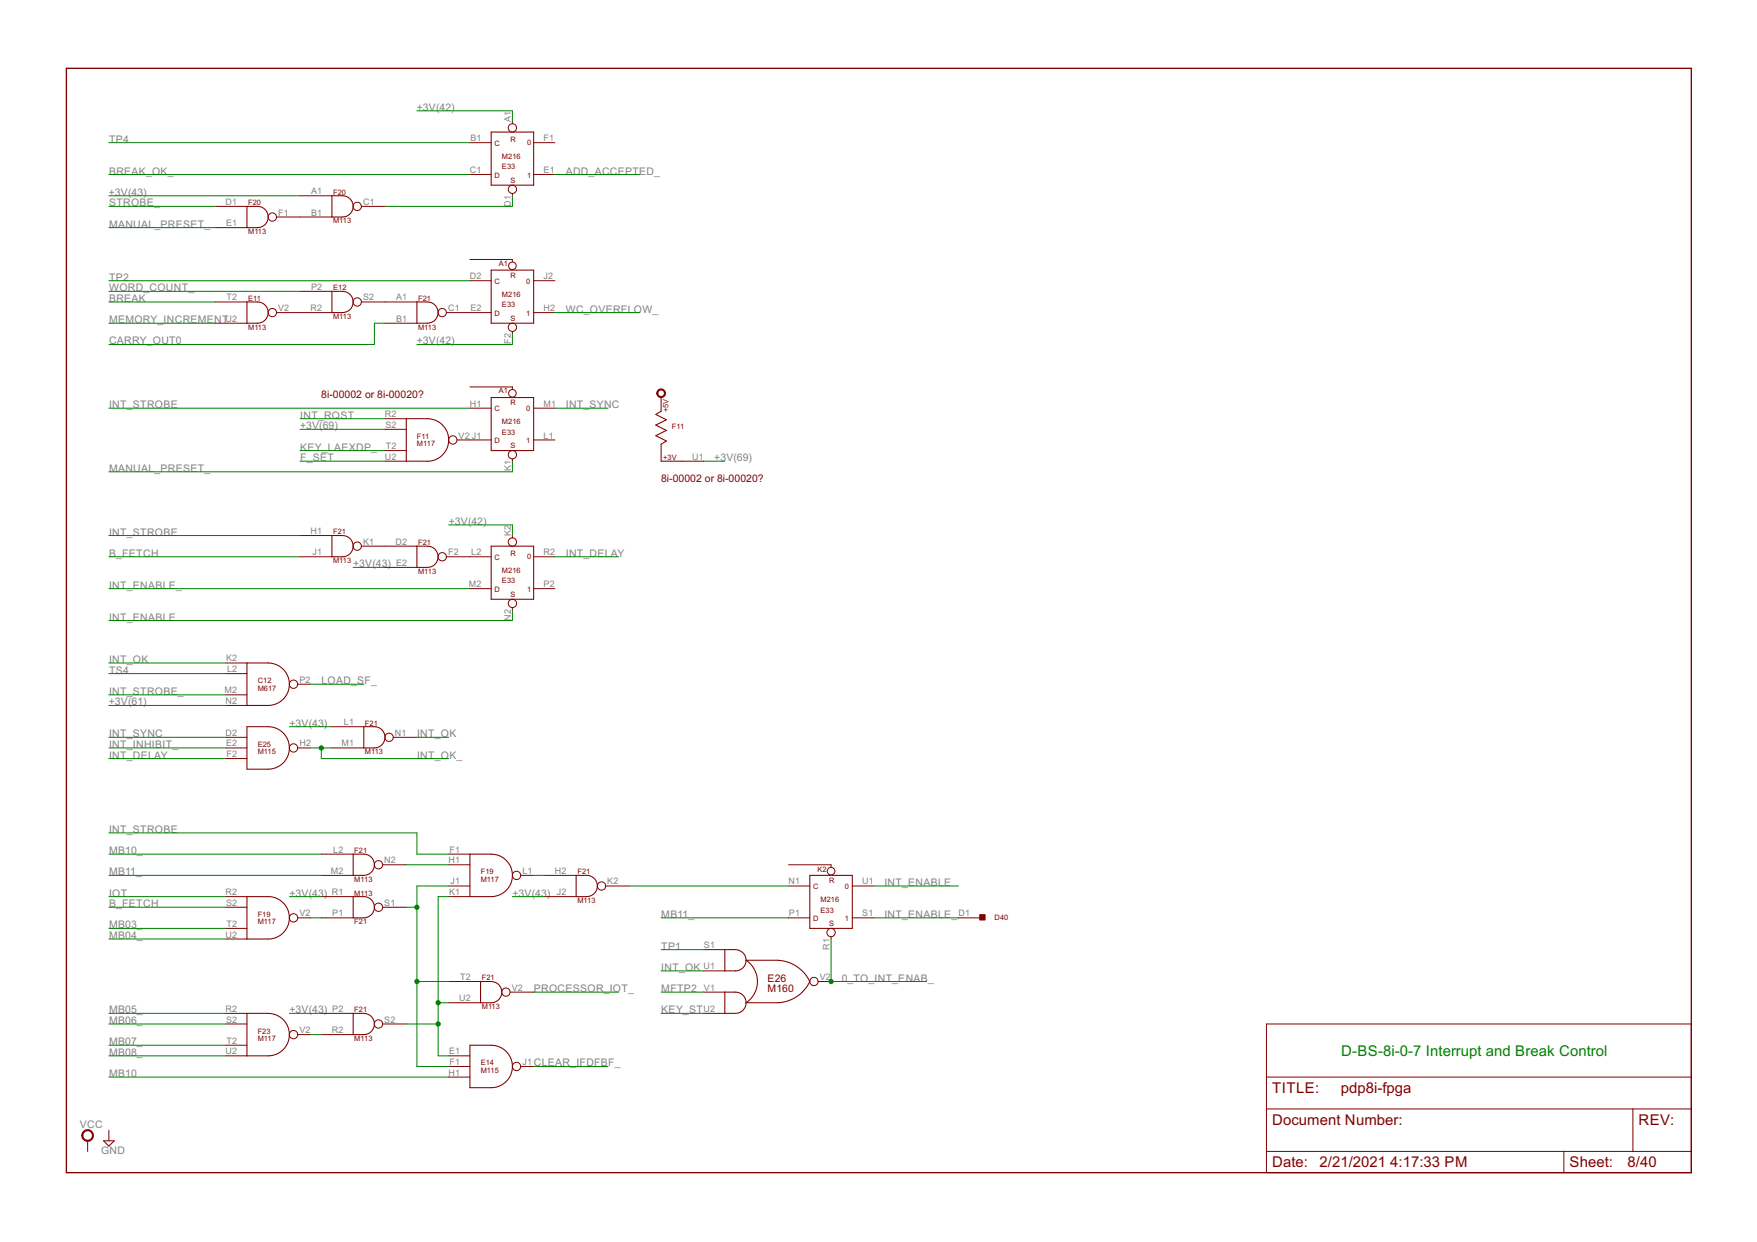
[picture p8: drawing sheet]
<svg xmlns="http://www.w3.org/2000/svg" width="420mm" height="297mm" viewBox="0 0 420 297" stroke-linecap="round" stroke-linejoin="round" font-family="sans-serif">
<path d="M15.9 16.3h388.6v264.2h-388.6z" fill="none" stroke="#800000" stroke-width=".32"/>
<g fill="none" stroke="#800000" stroke-width=".24">
<path d="M112.4 34.1h5.1M122.5 29v.6M127.6 34.1h5.1M51.4 49.4h7.7M51.4 54.4h7.7M66.1 51.9h13.3M71.8 46.8h7.6M86.4 49.4h5.7M112.4 41.7h5.1M122.5 46.3v.5M127.6 41.7h5.1M51.4 72.2h7.7"/>
<path d="M51.4 77.3h7.7M66.1 74.8h13.3M71.8 69.7h7.6M86.4 72.2h13.3M92.1 77.3h7.6M106.7 74.8h10.8M112.4 62.1h10.1v.5M112.4 67.1h5.1M122.5 79.3v.5M127.6 74.8h5.1M127.6 67.1h5.1M112.4 92.5h10.1v.5"/>
<path d="M112.4 97.6h5.1M127.6 97.6h5.1M92.1 100.1h5.1M92.1 102.7h5.1M92.1 107.8h5.1M92.1 110.3h5.1M109.3 105.2h8.2M122.5 109.7v.6M127.6 105.2h5.1M163.2 110.3h5.1M71.8 133.2h7.6M71.8 128.1h7.6"/>
<path d="M86.4 130.6h13.3M92.1 135.7h7.6M106.7 133.2h10.8M122.5 128.1v.6M127.6 133.2h5.1M54 158.6h5.1M112.4 140.8h5.1M122.5 145.3v.6M127.6 140.8h5.1M54 176.3h5.1M54 178.9h5.1M54 161.1h5.1"/>
<path d="M54 166.2h5.1M54 168.7h5.1M71.2 178.9h3.1M71.2 163.6h3.1M79.4 173.8h7.6M79.4 178.9h7.6M94 176.3h5.7M54 181.4h5.1M54 214.4h5.1M54 217h5.1M71.2 219.5h3.1M76.8 219.5h7.7"/>
<path d="M76.8 209.4h7.7M76.8 214.4h7.7M76.8 204.3h7.7M91.5 206.8h5.7M91.5 217h5.7M107.3 206.8h5.1M107.3 211.9h5.1M107.3 214.4h5.1M107.3 204.3h5.1M124.5 209.4h3.1M130.2 209.4h7.6M130.2 214.4h7.6"/>
<path d="M144.8 211.9h5.7M188.6 206.8h10.1v.5M188.6 219.5h5.1M188.6 211.9h5.1M203.8 219.5h5.1M203.8 211.9h5.1M229.2 219.5h5.1M54 222h5.1M54 224.6h5.1M107.3 234.7h7.6M107.3 239.8h7.6M122 237.3h5.6"/>
<path d="M168.3 237.3h5M168.3 227.1h5M168.3 232.2h5M195.6 234.7h3.1M198.7 224v.6M54 244.9h5.1M54 242.4h5.1M54 250h5.1M54 252.5h5.1M71.2 247.4h3.1M76.8 242.4h7.7M76.8 247.4h7.7"/>
<path d="M91.5 244.9h5.7M107.3 257.6h5.1M107.3 252.5h5.1M107.3 255.1h5.1M124.5 255.1h3.1M168.3 242.4h5M302.9 244.9h101.6v35.6h-101.6zM302.9 257.6h101.6M21 272.8v2.6M26 270.3v2.5M302.9 265.2h101.6M302.9 275.4h101.6"/>
<path d="M374 275.4v5.1M390.5 265.2v10.2"/>
<circle cx="122.5" cy="30.6" r=".99"/>
<circle cx="65.1" cy="51.9" r=".99"/>
<circle cx="85.4" cy="49.4" r=".99"/>
<circle cx="122.5" cy="45.3" r=".99"/>
<circle cx="65.1" cy="74.8" r=".99"/>
<circle cx="85.4" cy="72.2" r=".99"/>
<circle cx="105.7" cy="74.8" r=".99"/>
<circle cx="122.5" cy="78.3" r=".99"/>
<circle cx="122.5" cy="63.6" r=".91"/>
<circle cx="122.5" cy="94.1" r=".91"/>
<circle cx="108.3" cy="105.2" r=".99"/>
<circle cx="122.5" cy="108.8" r=".99"/>
<circle cx="85.4" cy="130.6" r=".99"/>
<circle cx="105.7" cy="133.2" r=".99"/>
<circle cx="122.5" cy="129.6" r=".99"/>
<circle cx="122.5" cy="144.3" r=".99"/>
<circle cx="70.2" cy="163.6" r=".99"/>
<circle cx="70.2" cy="178.9" r=".99"/>
<circle cx="93" cy="176.3" r=".99"/>
<circle cx="70.2" cy="219.5" r=".99"/>
<circle cx="90.5" cy="206.8" r=".99"/>
<circle cx="90.5" cy="217" r=".99"/>
<circle cx="123.5" cy="209.4" r=".99"/>
<circle cx="143.8" cy="211.9" r=".99"/>
<circle cx="198.7" cy="208.3" r=".91"/>
<circle cx="121" cy="237.3" r=".99"/>
<circle cx="194.6" cy="234.7" r=".99"/>
<circle cx="198.7" cy="223" r=".99"/>
<circle cx="70.2" cy="247.4" r=".99"/>
<circle cx="90.5" cy="244.9" r=".99"/>
<circle cx="123.5" cy="255.1" r=".99"/>
</g>
<g fill="none" stroke="#800000" stroke-width=".25">
<path d="M117.5 31.6h10.1v12.7h-10.1zM59.1 49.4h2.5a2.54 2.54 0 0 1 2.5 2.5 2.54 2.54 0 0 1-2.5 2.5h-2.5zM79.4 46.8h2.5a2.54 2.54 0 0 1 2.6 2.6 2.54 2.54 0 0 1-2.6 2.5h-2.5zM59.1 72.2h2.5a2.54 2.54 0 0 1 2.5 2.6 2.54 2.54 0 0 1-2.5 2.5h-2.5zM79.4 69.7h2.5a2.54 2.54 0 0 1 2.6 2.5 2.54 2.54 0 0 1-2.6 2.6h-2.5zM99.7 72.2h2.5a2.54 2.54 0 0 1 2.6 2.6 2.54 2.54 0 0 1-2.6 2.5h-2.5zM117.5 64.6h10.1v12.7h-10.1zM117.5 95.1h10.1v12.7h-10.1zM158.1 95.1v3.3l-1.3 .7 2.6 1.3-2.6 1.3 2.6 1.2-2.6 1.3 2.6 1.3-1.3 .7v4.1h5.1M97.2 100.1h5a5.1 5.1 0 0 1 5.1 5.1 5.1 5.1 0 0 1-5.1 5.1h-5zM79.4 128.1h2.5a2.54 2.54 0 0 1 2.6 2.5 2.54 2.54 0 0 1-2.6 2.6h-2.5zM99.7 130.6h2.5a2.54 2.54 0 0 1 2.6 2.6 2.54 2.54 0 0 1-2.6 2.5h-2.5z"/>
<path d="M117.5 130.6h10.1v12.7h-10.1zM59.1 158.6h5a5.1 5.1 0 0 1 5.1 5 5.1 5.1 0 0 1-5.1 5.1h-5zM59.1 173.8h5a5.1 5.1 0 0 1 5.1 5.1 5.1 5.1 0 0 1-5.1 5.1h-5zM87 173.8h2.5a2.54 2.54 0 0 1 2.6 2.5 2.54 2.54 0 0 1-2.6 2.6h-2.5zM59.1 214.4h5a5.1 5.1 0 0 1 5.1 5.1 5.1 5.1 0 0 1-5.1 5.1h-5zM84.5 204.3h2.5a2.54 2.54 0 0 1 2.5 2.5 2.54 2.54 0 0 1-2.5 2.6h-2.5zM84.5 214.4h2.5a2.54 2.54 0 0 1 2.5 2.6 2.54 2.54 0 0 1-2.5 2.5h-2.5zM112.4 204.3h5.1a5.1 5.1 0 0 1 5 5.1 5.1 5.1 0 0 1-5 5h-5.1zM137.8 209.4h2.5a2.54 2.54 0 0 1 2.6 2.5 2.54 2.54 0 0 1-2.6 2.5h-2.5zM193.7 209.4h10.1v12.6h-10.1zM114.9 234.7h2.6a2.54 2.54 0 0 1 2.5 2.6 2.54 2.54 0 0 1-2.5 2.5h-2.6zM173.3 227.1h2.6a2.54 2.54 0 0 1 2.5 2.6 2.54 2.54 0 0 1-2.5 2.5h-2.6z"/>
<path d="M173.3 237.3h2.6a2.54 2.54 0 0 1 2.5 2.5 2.54 2.54 0 0 1-2.5 2.6h-2.6zM178.4 229.7a6.1 6.1 0 0 1 0 10.1M178.4 229.7h7.6a9 9 0 0 1 7.7 5 8.9 8.9 0 0 1-7.7 5.1h-7.6M59.1 242.4h5a5.1 5.1 0 0 1 5.1 5 5.1 5.1 0 0 1-5.1 5.1h-5zM84.5 242.4h2.5a2.54 2.54 0 0 1 2.5 2.5 2.54 2.54 0 0 1-2.5 2.5h-2.5zM112.4 250h5.1a5.1 5.1 0 0 1 5 5.1 5.1 5.1 0 0 1-5 5h-5.1zM24.8 272.8h2.5l-1.3 1.3z"/>
</g>
<path d="M234.3 218.8h1.3v1.2h-1.3z" fill="#800000" stroke="#800000" stroke-width=".24"/>
<g fill="#800000" stroke="#800000" stroke-width=".24">
<path d="M19.9 270.6a1.39 1.39 0 0 1 2.2 .3 1.39 1.39 0 0 1-.8 2 1.39 1.39 0 0 1-1.7-1.3h.2a1.15 1.15 0 0 1 1.6-1.1 1.15 1.15 0 0 1 .3 1.9 1.15 1.15 0 0 1-1.8-.6l-.1-.2h-.2z" fill-rule="evenodd"/>
<path d="M157.4 93.2a1.05 1.05 0 0 1 1.6 .4 1.05 1.05 0 0 1-.6 1.5 1.05 1.05 0 0 1-1.3-1h.2a.79 .79 0 0 1 1.1-.8 .79 .79 0 0 1 .2 1.3 .79 .79 0 0 1-1.2-.3l-.1-.2h-.2z" fill-rule="evenodd"/>
</g>
<g fill="none" stroke="#008000" stroke-width=".24">
<path d="M26 34.1h86.4M99.7 26.5h22.8v2.5M26 49.4h25.4M26 41.7h86.4M26 54.4h25.4M26 46.8h45.8M122.5 46.8v2.6h-30.4M132.7 41.7h20.3M26 72.2h25.4M26 77.3h25.4M26 69.7h45.8M26 67.1h86.4"/>
<path d="M92.1 77.3h-2.6v5.1h-63.5M122.5 79.8v2.6h-22.8M132.7 74.8h20.3M26 97.6h86.4M132.7 97.6h12.7M71.8 100.1h20.3M71.8 110.3h20.3M71.8 107.8h20.3M71.8 102.7h20.3M122.5 110.3v2.5h-96.5M168.3 110.3h5M26 128.1h45.8"/>
<path d="M26 133.2h45.8M84.5 135.7h7.6M107.3 125.5h15.2v2.6M132.7 133.2h15.2M26 140.8h86.4M26 158.6h28M122.5 145.9v2.5h-96.5M26 176.3h28M26 178.9h28M26 168.7h28M26 161.1h28M26 166.2h28"/>
<path d="M69.2 173.8h10.2M74.3 178.9h5.1M74.3 163.6h12.7M76.8 178.9v2.5h30.5M99.7 176.3h7.6M26 199.2h73.7v5.1h7.6M26 181.4h28M26 214.4h28M26 204.3h50.8M26 217h28M26 209.4h50.8M69.2 214.4h7.6"/>
<path d="M74.3 219.5h2.5M97.2 217h2.5M97.2 206.8h10.1M107.3 214.4h-2.5v38.1h2.5M107.3 211.9h-7.6v43.2h7.6M122.5 214.4h7.7M127.6 209.4h2.6M150.5 211.9h38.1M158.1 219.5h30.5M208.9 219.5h20.3M208.9 211.9h20.3M26 222h28"/>
<path d="M26 224.6h28M99.7 234.7h7.6M104.8 239.8h2.5M127.6 237.3h20.3M158.1 232.2h10.2M158.1 237.3h10.2M158.1 227.1h10.2M198.7 224.6v10.1h22.9M26 242.4h28M26 250h28M26 244.9h28M26 252.5h28"/>
<path d="M26 257.6h81.3M69.2 242.4h7.6M74.3 247.4h2.5M97.2 244.9h7.6M127.6 255.1h17.8M158.1 242.4h10.2"/>
</g>
<g fill="#008000" stroke="#008000" stroke-width=".24">
<circle cx="76.8" cy="178.9" r=".51"/>
<circle cx="99.7" cy="217" r=".51"/>
<circle cx="99.7" cy="234.7" r=".51"/>
<circle cx="104.8" cy="239.8" r=".51"/>
<circle cx="104.8" cy="244.9" r=".51"/>
<circle cx="198.7" cy="234.7" r=".51"/>
</g>
<text font-size="4" fill="#008000" x="320.7" y="252.5">D-BS-8i-0-7 Interrupt and Break Control</text>
<g font-size="4" fill="#800000">
<text x="304.2" y="261.4">TITLE:</text>
<text x="320.6" y="261.4">pdp8i-fpga</text>
<text x="304.2" y="269">Document Number:</text>
<text x="391.8" y="269">REV:</text>
<text x="304.2" y="279.2">Date: 2/21/2021</text>
<text x="332.5" y="279.2">4:17:33 PM</text>
<text x="375.3" y="279.2">Sheet:</text>
<text x="389.2" y="279.2">8/40</text>
</g>
<g font-size="2.8" fill="#808080">
<text x="99.7" y="26.5">+3V(42)</text>
<text x="26.1" y="34.1">TP4</text>
<text x="26.1" y="41.7">BREAK_OK_</text>
<text x="135.3" y="41.7">ADD_ACCEPTED_</text>
<text x="26" y="46.8">+3V(43)</text>
<text x="26.1" y="49.4">STROBE_</text>
<text x="26.1" y="54.4">MANUAL_PRESET_</text>
<text x="26.1" y="69.7">WORD_COUNT_</text>
<text x="26.1" y="67.1">TP2</text>
<text x="26.1" y="72.2">BREAK</text>
<text x="26.1" y="77.3">MEMORY_INCREMENT</text>
<text x="135.3" y="74.8">WC_OVERFLOW_</text>
<text x="26.1" y="82.4">CARRY_OUT0</text>
<text x="99.7" y="82.4">+3V(42)</text>
<text x="26.1" y="97.6">INT_STROBE</text>
<text x="71.8" y="100.1">INT_RQST</text>
<text x="135.3" y="97.6">INT_SYNC</text>
<text x="71.7" y="102.7">+3V(69)</text>
<text x="71.8" y="107.8">KEY_LAEXDP_</text>
<text x="26.1" y="112.8">MANUAL_PRESET_</text>
<text x="71.8" y="110.3">F_SET</text>
<text x="170.8" y="110.3">+3V(69)</text>
<text x="107.3" y="125.5">+3V(42)</text>
<text x="26.1" y="128.1">INT_STROBE</text>
<text x="26.1" y="133.2">B_FETCH</text>
<text x="84.4" y="135.7">+3V(43)</text>
<text x="135.3" y="133.2">INT_DELAY</text>
<text x="26.1" y="140.8">INT_ENABLE_</text>
<text x="26.1" y="148.4">INT_ENABLE</text>
<text x="26.1" y="161.1">TS4</text>
<text x="26.1" y="158.6">INT_OK</text>
<text x="26.1" y="166.2">INT_STROBE_</text>
<text x="76.9" y="163.6">LOAD_SF_</text>
<text x="26" y="168.7">+3V(61)</text>
<text x="69.2" y="173.8">+3V(43)</text>
<text x="26.1" y="176.3">INT_SYNC</text>
<text x="26.1" y="178.9">INT_INHIBIT_</text>
<text x="99.7" y="176.3">INT_OK</text>
<text x="26.1" y="181.4">INT_DELAY</text>
<text x="99.7" y="181.4">INT_OK_</text>
<text x="26.1" y="199.2">INT_STROBE</text>
<text x="26.1" y="209.4">MB11_</text>
<text x="26.1" y="204.3">MB10_</text>
<text x="26.1" y="214.4">IOT</text>
<text x="69.2" y="214.4">+3V(43)</text>
<text x="122.5" y="214.4">+3V(43)</text>
<text x="211.5" y="211.9">INT_ENABLE</text>
<text x="26.1" y="217">B_FETCH</text>
<text x="158.1" y="219.5">MB11_</text>
<text x="211.5" y="219.5">INT_ENABLE_</text>
<text x="26.1" y="222">MB03_</text>
<text x="26.1" y="224.6">MB04_</text>
<text x="158.1" y="227.1">TP1</text>
<text x="158.1" y="232.2">INT_OK</text>
<text x="127.7" y="237.3">PROCESSOR_IOT_</text>
<text x="158.1" y="237.3">MFTP2</text>
<text x="201.3" y="234.7">0_TO_INT_ENAB_</text>
<text x="26.1" y="242.4">MB05_</text>
<text x="26.1" y="244.9">MB06_</text>
<text x="69.2" y="242.4">+3V(43)</text>
<text x="158.1" y="242.4">KEY_ST</text>
<text x="26.1" y="250">MB07_</text>
<text x="26.1" y="252.5">MB08_</text>
<text x="26.1" y="257.6">MB10</text>
<text x="127.7" y="255.1">CLEAR_IFDFBF_</text>
<text x="19.1" y="269.7">VCC</text>
<text x="24.2" y="276">GND</text>
</g>
<g font-size="2.8" fill="#800000">
<text x="76.8" y="95.1">8i-00002 or 8i-00020?</text>
<text x="158.1" y="115.4">8i-00002 or 8i-00020?</text>
<text x="183.5" y="234.7">E26</text>
<text x="183.5" y="237.3">M160</text>
</g>
<g font-size="2.4" fill="#808080">
<text x="122.2" y="29.2" transform="rotate(-90 122.2 29.2)">A1</text>
<text x="112.5" y="33.8">B1</text>
<text x="130" y="33.8">F1</text>
<text x="112.3" y="41.4">C1</text>
<text x="130" y="41.4">E1</text>
<text x="74.4" y="46.5">A1</text>
<text x="53.9" y="49">D1</text>
<text x="66.5" y="51.5">F1</text>
<text x="74.4" y="51.5">B1</text>
<text x="86.8" y="49">C1</text>
<text x="122.2" y="49.4" transform="rotate(-90 122.2 49.4)">D1</text>
<text x="54.1" y="54.1">E1</text>
<text x="54.2" y="71.9">T2</text>
<text x="74.4" y="69.3">P2</text>
<text x="86.8" y="71.9">S2</text>
<text x="94.7" y="71.9">A1</text>
<text x="112.3" y="66.8">D2</text>
<text x="130" y="66.8">J2</text>
<text x="53.9" y="76.9">U2</text>
<text x="66.5" y="74.4">V2</text>
<text x="74.3" y="74.4">R2</text>
<text x="94.7" y="76.9">B1</text>
<text x="107.1" y="74.4">C1</text>
<text x="112.5" y="74.4">E2</text>
<text x="130" y="74.4">H2</text>
<text x="122.2" y="82.2" transform="rotate(-90 122.2 82.2)">F2</text>
<text x="92" y="99.8">R2</text>
<text x="112.3" y="97.3">H1</text>
<text x="130" y="97.3">M1</text>
<text x="92.2" y="102.3">S2</text>
<text x="92.3" y="107.4">T2</text>
<text x="109.7" y="104.9">V2 J1</text>
<text x="130" y="104.9">L1</text>
<text x="92" y="110">U2</text>
<text x="122.2" y="112.8" transform="rotate(-90 122.2 112.8)">K1</text>
<text x="165.6" y="110">U1</text>
<text x="74.3" y="127.7">H1</text>
<text x="86.8" y="130.3">K1</text>
<text x="94.6" y="130.3">D2</text>
<text x="122.2" y="128.3" transform="rotate(-90 122.2 128.3)">K2</text>
<text x="74.7" y="132.8">J1</text>
<text x="94.7" y="135.3">E2</text>
<text x="107.1" y="132.8">F2</text>
<text x="112.7" y="132.8">L2</text>
<text x="130" y="132.8">R2</text>
<text x="112.1" y="140.4">M2</text>
<text x="130" y="140.4">P2</text>
<text x="122.2" y="148.4" transform="rotate(-90 122.2 148.4)">N2</text>
<text x="54.1" y="158.2">K2</text>
<text x="54.3" y="160.7">L2</text>
<text x="53.7" y="165.8">M2</text>
<text x="71.6" y="163.3">P2</text>
<text x="53.9" y="168.4">N2</text>
<text x="82.2" y="173.4">L1</text>
<text x="53.9" y="176">D2</text>
<text x="54.1" y="178.5">E2</text>
<text x="71.6" y="178.5">H2</text>
<text x="81.7" y="178.5">M1</text>
<text x="94.4" y="176">N1</text>
<text x="54.2" y="181.1">F2</text>
<text x="79.7" y="203.9">L2</text>
<text x="107.5" y="203.9">F1</text>
<text x="79.1" y="209">M2</text>
<text x="91.9" y="206.5">N2</text>
<text x="107.3" y="206.5">H1</text>
<text x="124.9" y="209">L1</text>
<text x="132.7" y="209">H2</text>
<text x="53.9" y="214.1">R2</text>
<text x="79.3" y="214.1">R1</text>
<text x="107.4" y="214.1">K1</text>
<text x="107.7" y="211.5">J1</text>
<text x="133.1" y="214.1">J2</text>
<text x="145.2" y="211.5">K2</text>
<text x="188.5" y="211.5">N1</text>
<text x="206.2" y="211.5">U1</text>
<text x="54.1" y="216.6">S2</text>
<text x="54.2" y="221.7">T2</text>
<text x="71.6" y="219.2">V2</text>
<text x="79.5" y="219.2">P1</text>
<text x="91.9" y="216.6">S1</text>
<text x="188.7" y="219.2">P1</text>
<text x="206.2" y="219.2">S1</text>
<text x="229.2" y="219.2">D1</text>
<text x="53.9" y="224.2">U2</text>
<text x="168.3" y="226.8">S1</text>
<text x="198.4" y="227.2" transform="rotate(-90 198.4 227.2)">R1</text>
<text x="168.2" y="231.9">U1</text>
<text x="109.8" y="239.5">U2</text>
<text x="110" y="234.4">T2</text>
<text x="122.4" y="236.9">V2</text>
<text x="168.3" y="236.9">V1</text>
<text x="196" y="234.4">V2</text>
<text x="53.9" y="242">R2</text>
<text x="54.1" y="244.5">S2</text>
<text x="79.5" y="242">P2</text>
<text x="91.9" y="244.5">S2</text>
<text x="168.2" y="242">U2</text>
<text x="54.2" y="249.6">T2</text>
<text x="71.6" y="247.1">V2</text>
<text x="79.3" y="247.1">R2</text>
<text x="53.9" y="252.2">U2</text>
<text x="107.3" y="257.2">H1</text>
<text x="107.4" y="252.2">E1</text>
<text x="107.5" y="254.7">F1</text>
<text x="124.9" y="254.7">J1</text>
</g>
<g font-size="2" fill="#800000">
<text x="118.3" y="34.9">C</text>
<text x="122.1" y="33.9">R</text>
<text x="126.1" y="34.6">0</text>
<text x="120" y="40.5">E33</text>
<text x="120" y="37.9">M216</text>
<text x="79.7" y="46.6">F20</text>
<text x="118.3" y="42.5">D</text>
<text x="122.1" y="43.8">S</text>
<text x="126.1" y="42.5">1</text>
<text x="59.3" y="49.1">F20</text>
<text x="79.7" y="53.4">M113</text>
<text x="59.3" y="56">M113</text>
<text x="119.3" y="63.6">A1</text>
<text x="59.3" y="72">E11</text>
<text x="79.7" y="69.4">E12</text>
<text x="100" y="72">F21</text>
<text x="118.3" y="67.9">C</text>
<text x="120" y="70.9">M216</text>
<text x="122.1" y="66.4">R</text>
<text x="125.8" y="67.9">0</text>
<text x="79.7" y="76.3">M113</text>
<text x="118.3" y="75.5">D</text>
<text x="120" y="73.5">E33</text>
<text x="122.1" y="76.8">S</text>
<text x="125.8" y="75.5">1</text>
<text x="59.3" y="78.8">M113</text>
<text x="100" y="78.8">M113</text>
<text x="119.3" y="94.1">A1</text>
<text x="118.3" y="98.4">C</text>
<text x="120" y="101.4">M216</text>
<text x="122.1" y="96.8">R</text>
<text x="125.8" y="98.4">0</text>
<text x="159.9" y="98.6" transform="rotate(-90 159.9 98.6)">+5V</text>
<text x="99.7" y="105">F11</text>
<text x="99.7" y="106.8">M117</text>
<text x="118.3" y="106">D</text>
<text x="120" y="104">E33</text>
<text x="122.1" y="107.3">S</text>
<text x="125.8" y="106">1</text>
<text x="160.7" y="102.7">F11</text>
<text x="158.6" y="110.1">+3V</text>
<text x="79.7" y="127.8">F21</text>
<text x="100" y="130.4">F21</text>
<text x="79.7" y="134.7">M113</text>
<text x="100" y="137.2">M113</text>
<text x="118.3" y="133.9">C</text>
<text x="120" y="137">M216</text>
<text x="122.1" y="132.9">R</text>
<text x="126.1" y="133.7">0</text>
<text x="118.3" y="141.5">D</text>
<text x="120" y="139.5">E33</text>
<text x="122.1" y="142.8">S</text>
<text x="126.1" y="141.5">1</text>
<text x="61.6" y="163.4">C12</text>
<text x="61.6" y="165.2">M617</text>
<text x="87.3" y="173.5">F21</text>
<text x="61.6" y="178.6">E25</text>
<text x="61.6" y="180.4">M115</text>
<text x="87.3" y="180.4">M113</text>
<text x="84.7" y="204">F21</text>
<text x="115" y="209.1">F19</text>
<text x="138.1" y="209.1">F21</text>
<text x="195.5" y="208.6">K2</text>
<text x="84.7" y="210.9">M113</text>
<text x="84.7" y="214.2">M113</text>
<text x="115" y="210.9">M117</text>
<text x="138.1" y="216">M113</text>
<text x="194.4" y="212.7">C</text>
<text x="196.2" y="215.7">M216</text>
<text x="198.3" y="211.1">R</text>
<text x="202" y="212.7">0</text>
<text x="61.6" y="219.3">F19</text>
<text x="61.6" y="221">M117</text>
<text x="84.7" y="221">F21</text>
<text x="194.4" y="220.3">D</text>
<text x="196.2" y="218.2">E33</text>
<text x="198.3" y="221.5">S</text>
<text x="202" y="220.3">1</text>
<text x="237.8" y="220">D40</text>
<text x="115.2" y="234.5">F21</text>
<text x="84.7" y="242.1">F21</text>
<text x="115.2" y="241.3">M113</text>
<text x="61.6" y="247.2">F23</text>
<text x="61.6" y="249">M117</text>
<text x="84.7" y="249">M113</text>
<text x="115" y="254.8">E14</text>
<text x="115" y="256.6">M115</text>
</g>
</svg>
